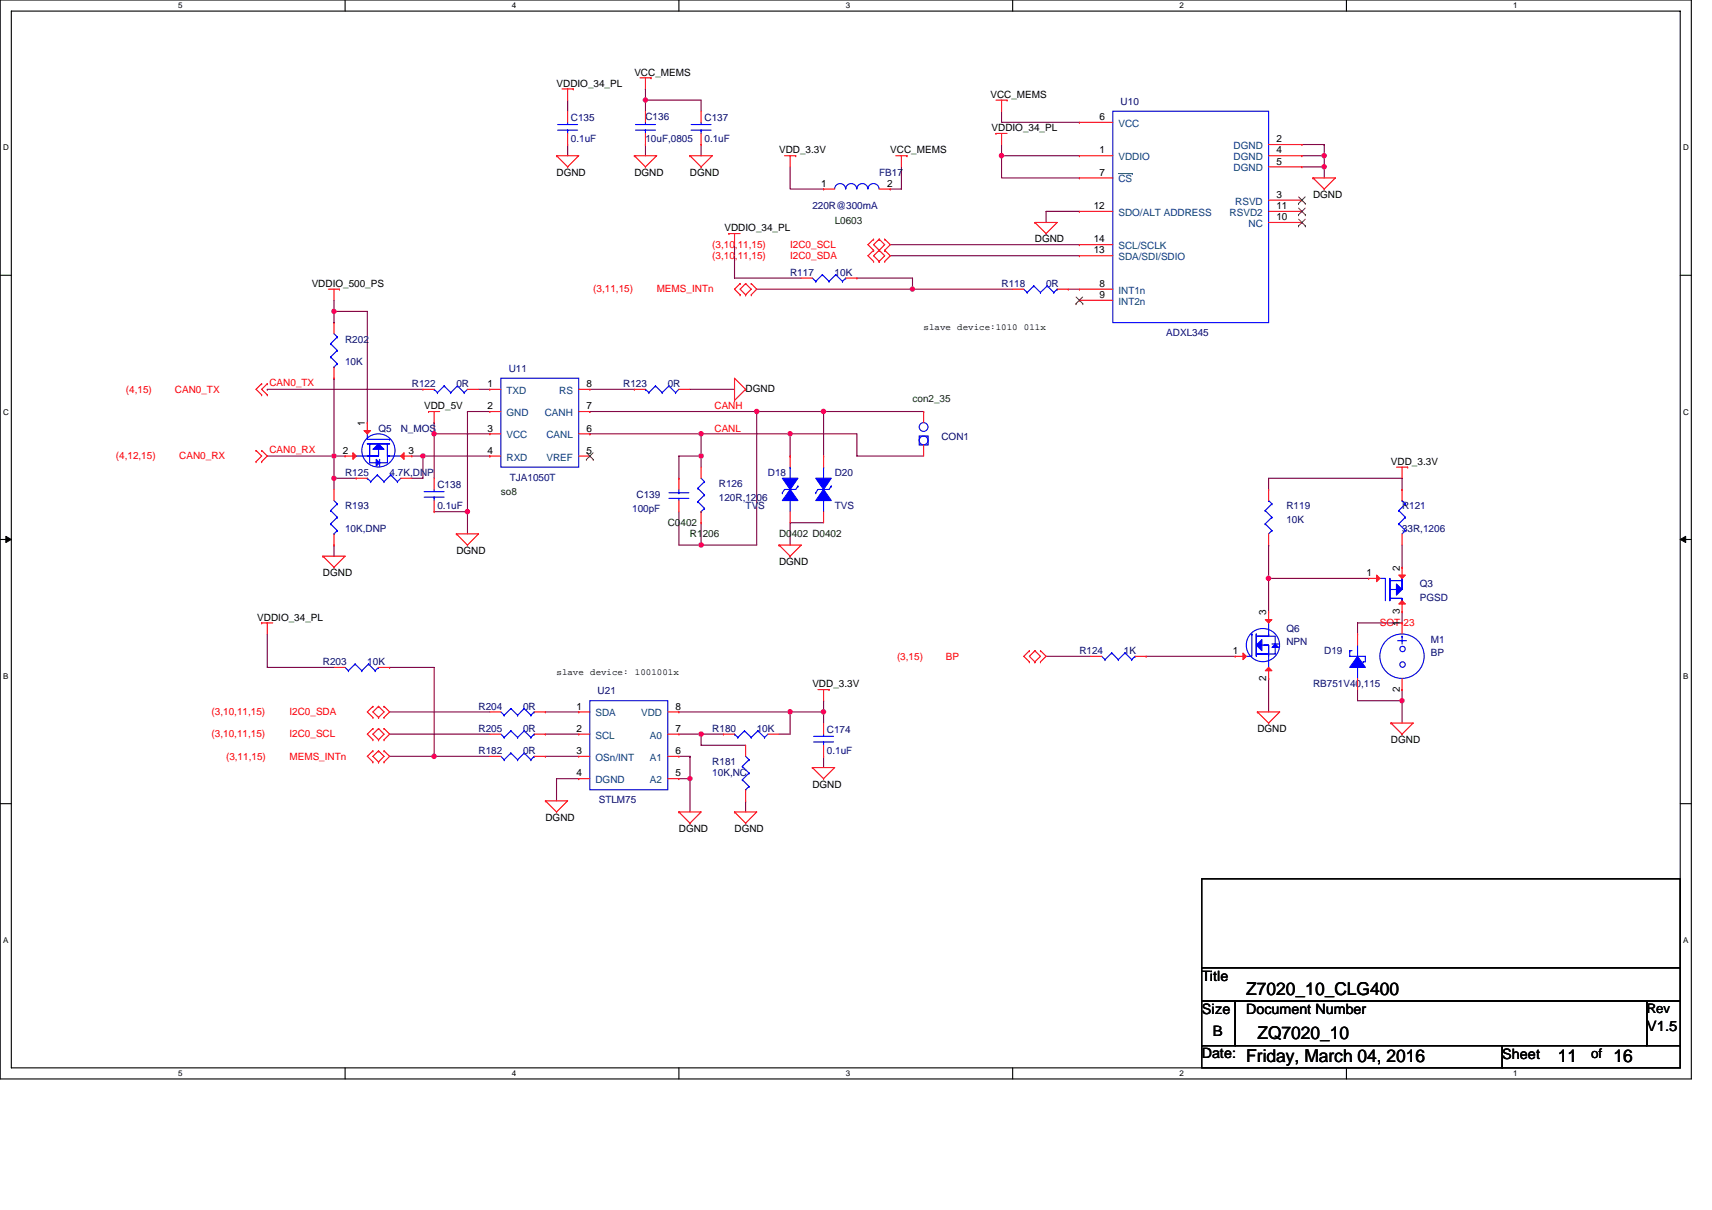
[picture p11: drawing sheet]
<svg xmlns="http://www.w3.org/2000/svg" width="297mm" height="210mm" viewBox="0 0 297 210" stroke-linecap="round" stroke-linejoin="round" font-family="sans-serif">
<path d="M0 0h293.5v187.2h-293.5zM2 1.9h289.5v183.4h-289.5z" fill="none" stroke="#000" stroke-width=".19"/>
<g fill="#fff">
<path d="M30.9 .2h.8v1.6h-.8z"/>
<path d="M30.9 185.5h.8v1.6h-.8z"/>
</g>
<path d="M59.9 0v1.9M59.9 185.3v1.9" fill="none" stroke="#000" stroke-width=".19"/>
<g fill="#fff">
<path d="M88.8 .2h.8v1.6h-.8z"/>
<path d="M88.8 185.5h.8v1.6h-.8z"/>
</g>
<path d="M117.8 0v1.9M117.8 185.3v1.9" fill="none" stroke="#000" stroke-width=".19"/>
<g fill="#fff">
<path d="M146.7 .2h.8v1.6h-.8z"/>
<path d="M146.7 185.5h.8v1.6h-.8z"/>
</g>
<path d="M175.7 0v1.9M175.7 185.3v1.9" fill="none" stroke="#000" stroke-width=".19"/>
<g fill="#fff">
<path d="M204.7 .2h.7v1.6h-.7z"/>
<path d="M204.7 185.5h.7v1.6h-.7z"/>
</g>
<path d="M233.6 0v1.9M233.6 185.3v1.9" fill="none" stroke="#000" stroke-width=".19"/>
<g fill="#fff">
<path d="M262.6 .2h.7v1.6h-.7z"/>
<path d="M262.6 185.5h.7v1.6h-.7z"/>
<path d="M.5 24.8h1v1.6h-1z"/>
<path d="M292 24.8h1v1.6h-1z"/>
<path d="M.5 70.7h1v1.5h-1z"/>
<path d="M292 70.7h1v1.5h-1z"/>
</g>
<path d="M0 47.8h2M291.5 47.8h2" fill="none" stroke="#000" stroke-width=".19"/>
<g fill="#fff">
<path d="M.5 116.5h.9v1.6h-.9z"/>
<path d="M292 116.5h.9v1.6h-.9z"/>
</g>
<path d="M0 93.6h2M291.5 93.6h2" fill="none" stroke="#000" stroke-width=".19"/>
<path d="M1 93.1l1 .5-1 .5zM291.5 93.6l1-.5v1z" fill="#000" stroke="#000" stroke-width=".17"/>
<g fill="#fff">
<path d="M.5 162.4h.9v1.5h-.9z"/>
<path d="M292 162.4h.9v1.5h-.9z"/>
</g>
<path d="M0 139.5h2M291.5 139.5h2M208.5 152.5h83v15.4h-83zM208.5 167.9h83v5.8h-83zM208.5 173.7h5.8v7.8h-5.8zM214.3 173.7h71.4v7.8h-71.4zM285.7 173.7h5.8v7.8h-5.8zM208.5 181.5h52.1v3.8h-52.1zM260.6 181.5h30.9v3.8h-30.9z" fill="none" stroke="#000" stroke-width=".19"/>
<g fill="none" stroke="#800040" stroke-width=".19">
<path d="M98.5 17.4v1.9M112 17.4h9.6v1.9M112 15.4h.1M112 17.4v1.9M112 15.4v2M173.8 19.3v1.9h13.5M98.5 25.1v1.9M112 25.1v1.9M121.6 25.1v1.9M137.1 29v3.8h5.8M156.4 29v3.8h-1.9M173.8 25.1v1.9"/>
<path d="M173.8 27h.1M173.8 27v3.9h13.5M173.8 27h13.5M187.3 36.7h-5.8v1.9M225.9 25.1h3.9M225.9 27h3.9M225.9 29h3.9M229.8 25.1h.1M229.8 27h.1M229.8 29v1.9M229.8 25.1v3.9M58 52.1v1.9"/>
<path d="M58 54h5.7v19.3M58 56h.1M58 54v2M127.4 42.5v5.8h11.6M131.3 50.2h27M148.7 48.3h9.6v1.9h17.4M154.5 44.4h32.8M154.5 42.5h32.8M158.3 50.2h.1M185.4 50.2h1.9M46.4 67.6h.1M46.4 79.1h11.6"/>
<path d="M46.4 67.6h27M58 79.1h.1M58 65.6h.1M58 79.1h1.9M58 65.6v17.4M71.5 79.1h1.9M75.3 73.3h.1M75.3 75.3h9.7M75.3 75.3v7.7M75.3 73.3v2M81.1 71.4h3.9M81.1 71.4h.1"/>
<path d="M81.1 71.4v17.4M83 67.6h2M85 79.1h-11.6v3.9h-1.9M85 79.1h.1M102.3 71.4h.1M102.3 75.3h.1M102.3 67.6h7.8M102.3 75.3h46.4v3.8h11.5M102.3 71.4h29M119.7 67.6h7.7M121.6 75.3h.1M121.6 79.1v2"/>
<path d="M121.6 79.1h-3.8v3.9M121.6 75.3v3.8M131.3 71.4v23.2h-9.7M131.3 71.4h11.6M137.1 75.3v3.8M137.1 75.3h.1M142.9 71.4v7.7M142.9 71.4h17.3M160.2 71.4h.1M58 83h3.8M58 83v1.9M58 94.6v1.9"/>
<path d="M75.3 88.8h5.8M81.1 88.8v3.8M117.8 88.8v5.8h3.8M121.6 90.7v3.9M121.6 94.6h.1M142.9 90.7h-5.8v3.9M220.1 84.9v-1.9h23.2v1.9M220.1 94.6h.1M220.1 94.6v5.8M243.3 94.6v3.8M46.4 110v5.8h11.6M67.6 115.8h7.7v15.5"/>
<path d="M181.5 113.9h7.7M198.9 113.9h15.4M220.1 100.4h17.4M220.1 100.4v5.8M220.1 117.8h.1M220.1 117.8v5.7M235.5 119.7v1.9h7.8M243.3 106.2v1.9h-7.8v1.9M243.3 119.7h.1M243.3 119.7v1.9M67.6 123.5h17.4M67.6 127.4h17.4"/>
<path d="M67.6 131.3h7.7M75.3 131.3h.1M75.3 131.3h9.7M94.6 131.3h5.8M94.6 123.5h5.8M94.6 127.4h5.8M100.4 135.1h-3.8v3.9M117.8 131.3h1.9M117.8 135.1h1.9M117.8 123.5h19.3M117.8 127.4h3.8M119.7 131.3h.1"/>
<path d="M119.7 135.1v5.8M119.7 131.3v3.8M121.6 127.4h.1M125.5 127.4h-3.9v1.9h7.8M129.4 139v1.9M137.1 123.5v3.9h-1.9M137.1 123.5h5.8M142.9 131.3v1.9M142.9 121.6h.1M142.9 123.5v2M142.9 123.5h.1M142.9 121.6v1.9"/>
<path d="M243.3 121.6v3.9"/>
</g>
<g fill="#f0f" stroke="#f0f" stroke-width=".19">
<circle cx="243.2" cy="121.6" r=".38"/>
<circle cx="220.1" cy="100.4" r=".38"/>
<circle cx="229.7" cy="27" r=".38"/>
<circle cx="229.7" cy="28.9" r=".38"/>
<circle cx="173.8" cy="27" r=".38"/>
<circle cx="112" cy="17.4" r=".38"/>
<circle cx="158.3" cy="50.2" r=".38"/>
<circle cx="142.9" cy="71.4" r=".38"/>
<circle cx="131.3" cy="71.4" r=".38"/>
<circle cx="121.6" cy="75.3" r=".38"/>
<circle cx="121.6" cy="79.1" r=".38"/>
<circle cx="75.3" cy="75.3" r=".38"/>
<circle cx="121.6" cy="94.6" r=".38"/>
<circle cx="81.1" cy="88.8" r=".38"/>
<circle cx="137.1" cy="75.3" r=".38"/>
<circle cx="119.7" cy="135.1" r=".38"/>
<circle cx="142.9" cy="123.5" r=".38"/>
<circle cx="137.1" cy="123.5" r=".38"/>
<circle cx="121.6" cy="127.4" r=".38"/>
<circle cx="75.3" cy="131.3" r=".38"/>
<circle cx="57.9" cy="83" r=".38"/>
<circle cx="73.4" cy="79.1" r=".38"/>
<circle cx="57.9" cy="79.1" r=".38"/>
<circle cx="57.9" cy="54" r=".38"/>
</g>
<g fill="none" stroke="#f00" stroke-width=".19">
<path d="M97.5 15.4h2M98.5 15.4v2M98.5 19.3v1.9M99.5 15.4h.1M111 13.5h2M112 13.5v1.9M112 19.3v1.9M113 13.5h.1M121.6 19.3v1.9M172.8 17.4h1.9M173.8 17.4v1.9M174.7 17.4h.1"/>
<path d="M96.6 27h3.8l-1.9 2M96.6 27h.1M96.6 27l1.9 2M98.5 29h.1M98.5 25.1h.1M98.5 23.2v1.9M110.1 27h3.8l-1.9 2M110.1 27h.1M110.1 27l1.9 2M112 29h.1M112 25.1h.1M112 23.2v1.9"/>
<path d="M119.7 27h3.9l-2 2M119.7 27h.1M119.7 27l1.9 2M121.6 29h.1M121.6 25.1h.1M121.6 23.2v1.9M136.1 27h2M137.1 27v2M138.1 27h.1M142.9 32.8h.1M142.9 32.8h1.9M152.5 32.8h2"/>
<path d="M154.5 32.8h.1M155.4 27h2M156.4 27v2M157.4 27h.1M172.8 23.2h.1M172.8 23.2h1.9M173.8 23.2v1.9M179.6 38.6h3.8l-1.9 1.9M179.6 38.6h.1M179.6 38.6l1.9 1.9M187.3 27h.1M187.3 21.2h.1"/>
<path d="M187.3 30.9h.1M187.3 36.7h.1M187.3 27h5.8M187.3 21.2h5.8M187.3 30.9h5.8M187.3 36.7h5.8M220.1 27h5.8M220.1 34.7h5.8M220.1 29h5.8M220.1 25.1h5.8M220.1 38.6h5.8M220.1 36.7h5.8"/>
<path d="M225.9 34.7h.1M225.9 27h.1M225.9 29h.1M225.9 25.1h.1M225.9 38.6h.1M225.9 36.7h.1M227.8 30.9h3.9l-1.9 1.9M227.8 30.9h.1M227.8 30.9l2 1.9M229.8 32.8h.1M57 50.2h1.9M58 50.2v1.9"/>
<path d="M58 56v1.9M58.9 50.2h.1M126.5 40.5h.1M126.5 40.5h1.9M127.4 40.5v2M128.4 49.2h.1M128.4 51.2h.1M128.4 49.2l-1 1 1 1M129.4 51.2h.1M129.4 49.2h.1M129.4 49.2l-1 1 1 1M129.4 49.2l.9 1-.9 1"/>
<path d="M130.3 49.2h.1M130.3 51.2h.1M130.3 49.2l1 1-1 1M139 48.3h1.9M146.7 48.3h2M148.7 48.3h.1M151.6 41.5h.1M151.6 43.4h.1M151.6 45.4h.1M151.6 41.5l-1 1 1 .9M151.6 43.4l-1 1 1 1M152.5 43.4h.1"/>
<path d="M152.5 41.5h.1M152.5 45.4h.1M152.5 41.5l-.9 1 1.9 1.9-1 1M152.5 41.5l1 1-1 .9M152.5 43.4l-.9 1 .9 1M153.5 41.5h.1M153.5 43.4h.1M153.5 45.4h.1M153.5 41.5l1 1-1 .9M153.5 43.4l1 1-1 1M175.7 50.2h1.9M181.5 40.5h.1"/>
<path d="M183.4 50.2h2M185.4 50.2h.1M187.3 50.2h.1M187.3 44.4h.1M187.3 42.5h.1M187.3 52.1h.1M187.3 50.2h5.8M187.3 44.4h5.8M187.3 42.5h5.8M187.3 52.1h5.8M44.4 78.2h.1M44.4 78.2l1 .9-1 1"/>
<path d="M45.4 78.2h.1M45.4 66.6h.1M45.4 68.5h.1M45.4 78.2l1 .9-1 1M45.4 66.6l-1 1 1 .9M46.4 66.6h.1M46.4 68.5h.1M46.4 66.6l-1 1 1 .9M58 65.6h.1M58 63.7v1.9M59.9 79.1h.1M59.9 79.1h1.9"/>
<path d="M63.7 73.3h.1M63.7 73.3v2M69.5 79.1h2M71.5 79.1h.1M73.4 67.6h.1M73.4 67.6h1.9M74.4 71.4h.1M74.4 71.4h1.9M75.3 71.4v1.9M81.1 67.6h1.9M85 79.1h.1M85 75.3h.1"/>
<path d="M85 71.4h.1M85 67.6h.1M85 71.4h1.9M85 67.6h1.9M85 75.3h1.9M85 79.1h1.9M100.4 71.4h1.9M100.4 67.6h1.9M100.4 75.3h1.9M100.4 79.1h1.9M102.3 67.6h.1M102.3 71.4h.1"/>
<path d="M102.3 75.3h.1M102.3 79.1h.1M110.1 67.6h.1M110.1 67.6h1.9M117.8 67.6h1.9M127.4 69.5h.1M129.4 67.6l-2-2v3.9M129.4 67.6h.1M129.4 67.6l-2 1.9M137.1 79.1h.1M137.1 79.1v2M142.9 79.1h.1"/>
<path d="M142.9 79.1v2M160.2 77.2v1.9M160.2 71.4h.1M160.2 71.4v1.9M44.4 80.1h.1M45.4 80.1h.1M56 96.5h3.9l-1.9 1.9M56 96.5h.1M56 96.5l2 1.9M58 98.4h.1M58 84.9v2M58 94.6h.1"/>
<path d="M58 92.6v2M61.8 83h.1M61.8 83h1.9M69.5 83h2M75.3 83v1.9M75.3 88.8h.1M75.3 86.9v1.9M79.2 92.6h3.8l-1.9 2M79.2 92.6h.1M79.2 92.6l1.9 2M81.1 94.6h.1M117.8 86.9v1.9"/>
<path d="M117.8 83h.1M117.8 83v1.9M121.6 81.1v1.9M121.6 90.7h.1M121.6 88.8v1.9M135.2 94.6h3.8l-1.9 1.9M135.2 94.6h.1M135.2 94.6l1.9 1.9M137.1 96.5h.1M137.1 88.8v1.9M142.9 88.8v1.9M220.1 92.6v2"/>
<path d="M220.1 84.9h.1M220.1 84.9v2M242.3 81.1h1.9M243.3 81.1v1.9M243.3 92.6v2M243.3 84.9h.1M243.3 98.4h.1M243.3 84.9v2M243.3 98.4v2M244.2 81.1h.1M45.4 108.1h.1M45.4 108.1h1.9"/>
<path d="M46.4 108.1v1.9M58 115.8h1.9M65.7 115.8h1.9M67.6 115.8h.1M141.9 119.7h1.9M142.9 119.7v1.9M143.8 119.7h.1M178.6 112.9h.1M178.6 114.9h.1M178.6 112.9l-1 1 1 1M179.6 114.9h.1M179.6 112.9h.1"/>
<path d="M179.6 112.9l-1 1 1 1M179.6 112.9l.9 1-.9 1M180.5 112.9h.1M180.5 114.9h.1M180.5 112.9l1 1-1 1M189.2 113.9h2M196.9 113.9h2M198.9 113.9h.1M214.3 113.9h.1M214.3 113.9h1.9M220.1 106.2h.1M220.1 117.8h.1"/>
<path d="M220.1 106.2v1.9M220.1 115.8v2M235.5 117.8v1.9M235.5 110h.1M235.5 110v2M237.5 100.4h.1M237.5 100.4h1.9M243.3 106.2h.1M243.3 119.7h.1M243.3 108.1h.1M243.3 104.2v2M243.3 108.1v1.9"/>
<path d="M243.3 117.8v1.9M64.7 126.4h.1M64.7 128.4h.1M64.7 122.6h.1M64.7 124.5h.1M64.7 130.3h.1M64.7 132.2h.1M64.7 126.4l-1 1 1 1M64.7 122.6l-1 .9 1 1M64.7 130.3l-1 1 1 .9M65.7 128.4h.1M65.7 126.4h.1"/>
<path d="M65.7 124.5h.1M65.7 122.6h.1M65.7 132.2h.1M65.7 130.3h.1M65.7 126.4l-1 1 1 1M65.7 126.4l.9 1-.9 1M65.7 122.6l-1 .9 1 1M65.7 122.6l.9 .9-.9 1M65.7 130.3l-1 1 1 .9M65.7 130.3l.9 1-.9 .9M66.6 126.4h.1M66.6 128.4h.1"/>
<path d="M66.6 122.6h.1M66.6 124.5h.1M66.6 130.3h.1M66.6 132.2h.1M66.6 130.3l1 1-1 .9M66.6 126.4l1 1-1 1M66.6 122.6l1 .9-1 1M85 127.4h1.9M85 123.5h1.9M85 131.3h1.9M92.7 127.4h1.9M92.7 123.5h1.9"/>
<path d="M92.7 131.3h1.9M94.6 139h3.9l-1.9 1.9M94.6 139h.1M94.6 127.4h.1M94.6 123.5h.1M94.6 131.3h.1M94.6 139l2 1.9M100.4 135.1h.1M100.4 131.3h.1M100.4 127.4h.1M100.4 123.5h.1M100.4 127.4h1.9"/>
<path d="M100.4 123.5h1.9M100.4 131.3h1.9M100.4 135.1h1.9M115.9 127.4h1.9M115.9 123.5h1.9M115.9 131.3h1.9M115.9 135.1h1.9M117.8 123.5h.1M117.8 127.4h.1M117.8 131.3h.1M117.8 135.1h.1M125.5 127.4h.1"/>
<path d="M125.5 127.4h1.9M129.4 129.3v2M129.4 139h.1M129.4 137.1v1.9M133.2 127.4h2M140.9 133.2h3.9l-1.9 1.9M140.9 133.2h.1M140.9 133.2l2 1.9M142.9 135.1h.1M142.9 125.5v1.9M142.9 131.3h.1M142.9 129.3v2"/>
<path d="M218.2 123.5h3.8l-1.9 2M218.2 123.5h.1M218.2 123.5l1.9 2M220.1 125.5h.1M241.3 125.5h3.9l-1.9 1.9M241.3 125.5h.1M241.3 125.5l2 1.9M243.3 127.4h.1M96.6 140.9h.1M117.8 140.9h3.8l-1.9 2M117.8 140.9h.1M117.8 140.9l1.9 2"/>
<path d="M119.7 142.9h.1M127.4 140.9h3.9l-1.9 2M127.4 140.9h.1M127.4 140.9l2 2M129.4 142.9h.1"/>
</g>
<g fill="none" stroke="#00f" stroke-width=".19">
<path d="M193.1 19.3h27v36.7h-27zM96.7 22.6h3.5M96.7 21.6h3.5M98.5 21.2v.4M98.5 22.6h.1M98.5 22.6v.6M110.3 22.6h3.4M110.3 21.6h3.4M112 21.2v.4M112 22.6h.1M112 22.6v.6M119.9 22.6h3.5"/>
<path d="M119.9 21.6h3.5M121.6 21.2v.4M121.6 22.6h.1M121.6 22.6v.6M144.8 32.8a.95 .95 0 0 1 1-.9 .95 .95 0 0 1 .9 .9 .96 .96 0 0 1 1-.9 .96 .96 0 0 1 1 .9M148.7 32.8a.95 .95 0 0 1 .9-.9 .95 .95 0 0 1 1 .9M150.6 32.8a.96 .96 0 0 1 1-.9 .96 .96 0 0 1 .9 .9M57.4 59.6h.1M57.4 59.6l1.1 1.2M58 57.9l.5 .6M58.5 58.5h.1M58.5 58.5l-1.1 1.1"/>
<path d="M140.9 48.3l.6 .5M141.5 48.8h.1M142.7 47.7h.1M142.7 47.7l-1.2 1.1M142.7 47.7l1.1 1.1M143.8 48.8h.1M145 47.7h.1M145 47.7l-1.2 1.1M145 47.7l1.2 1.1M146.2 48.8h.1M146.7 48.3h.1M146.7 48.3l-.5 .5"/>
<path d="M177.6 50.2l.6 .6M178.2 50.8h.1M179.4 49.6h.1M179.4 49.6l-1.2 1.2M179.4 49.6l1.1 1.2M180.5 50.8h.1M181.7 49.6h.1M181.7 49.6l-1.2 1.2M181.7 49.6l1.1 1.2M182.8 50.8h.1M183.4 50.2h.1M183.4 50.2l-.6 .6"/>
<path d="M57.4 62h.1M57.4 62l1.1 1.1M58 63.7h.1M58.5 60.8h.1M58.5 63.1h.1M58.5 60.8l-1.1 1.2M58.5 63.1l-.5 .6M63.7 77h3.9M63.7 75.3v.9h3.9M64.1 77.2v1.8M64.1 77v3.3h1.2M65.7 78.4v.7h-2"/>
<path d="M65.7 78v1.1h-3.9M65.9 79.7v1.2M67.2 77.2v1.9h.4M67.2 77v2.1h2.3M67.2 79.1v1.2h-1.3M67.6 76.2h.1M75.3 67.6h.1M75.3 67.6l.6 .5M75.9 68.1h.1M77.1 67h.1M77.1 67l1.1 1.1M77.1 67l-1.2 1.1"/>
<path d="M78.2 68.1h.1M79.4 67h.1M79.4 67l1.1 1.1M79.4 67l-1.2 1.1M80.5 68.1h.1M81.1 67.6l-.6 .5M86.9 65.6h13.5v15.5h-13.5zM112 67.6h.1M112 67.6l.6 .5M112.6 68.1h.1M113.7 67h.1M113.7 67l1.2 1.1"/>
<path d="M113.7 67l-1.1 1.1M114.9 68.1h.1M116.1 67h.1M116.1 67l1.1 1.1M116.1 67l-1.2 1.1M117.2 68.1h.1M117.8 67.6l-.6 .5M159.5 75.7h1.5v1.5h-1.5zM57.4 88.6h.1M57.4 90.9h.1M57.4 88.6l1.1 1.2M57.4 90.9l1.1 1.2"/>
<path d="M58 92.6h.1M58 86.9l.5 .5M58.5 87.4h.1M58.5 89.8h.1M58.5 92.1h.1M58.5 87.4l-1.1 1.2M58.5 89.8l-1.1 1.1M58.5 92.1l-.5 .5M63.7 83h.1M63.7 83l.6 .6M64.3 83.6h.1M65.5 82.4h.1"/>
<path d="M65.5 82.4l1.1 1.2M65.5 82.4l-1.2 1.2M66.6 83.6h.1M67.8 82.4h.1M67.8 82.4l1.2 1.2M67.8 82.4l-1.2 1.2M69 83.6h.1M69.5 83l-.5 .6M73.6 86.3h3.5M73.6 85.3h3.5M75.3 84.9v.4M75.3 86.3h.1"/>
<path d="M75.3 86.3v.6M116.1 85.5h3.4M116.1 86.5h3.4M117.8 86.5v.4M117.8 85.5h.1M117.8 84.9v.6M121.1 84.7h.1M121.1 87.1h.1M121.1 84.7l1.1 1.2M121.1 87.1l1.1 1.1M121.6 88.8h.1M121.6 83l.6 .6"/>
<path d="M122.2 83.6h.1M122.2 85.9h.1M122.2 88.2h.1M122.2 83.6l-1.1 1.1M122.2 85.9l-1.1 1.2M122.2 88.2l-.6 .6M135.7 85.5h.1M137.1 86.9v1.9M137.1 81.1h.1M137.1 81.1v1.9M138.4 84.3l-.3 .6h-2l-.4 .6M138.4 84.3h.1"/>
<path d="M141.5 85.5h.1M142.9 86.9v1.9M142.9 81.1h.1M142.9 81.1v1.9M144.2 84.3l-.4 .6h-1.9l-.4 .6M144.2 84.3h.1M219.5 90.9h.1M219.5 88.6h.1M219.5 90.9l1.2 1.2M219.5 88.6l1.2 1.2M220.1 86.9h.1M220.1 86.9l.6 .5"/>
<path d="M220.7 92.1h.1M220.7 89.8h.1M220.7 87.4h.1M220.7 92.1l-.6 .5M220.7 89.8l-1.2 1.1M220.7 87.4l-1.2 1.2M242.7 90.9h.1M242.7 88.6h.1M242.7 90.9l1.1 1.2M242.7 88.6l1.1 1.2M243.3 86.9h.1M243.3 86.9l.5 .5"/>
<path d="M243.8 92.1h.1M243.8 89.8h.1M243.8 87.4h.1M243.8 92.1l-.5 .5M243.8 89.8l-1.1 1.1M243.8 87.4l-1.1 1.2M59.9 115.8l.5 .6M60.4 116.4h.1M61.6 115.2h.1M61.6 115.2l-1.2 1.2M61.6 115.2l1.2 1.2M62.8 116.4h.1"/>
<path d="M63.9 115.2h.1M63.9 115.2l-1.1 1.2M63.9 115.2l1.2 1.2M65.1 116.4h.1M65.7 115.8h.1M65.7 115.8l-.6 .6M191.2 113.9l.5 .6M191.7 114.5h.1M192.9 113.3h.1M192.9 113.3l-1.2 1.2M192.9 113.3l1.1 1.2M194 114.5h.1"/>
<path d="M195.2 113.3h.1M195.2 113.3l-1.2 1.2M195.2 113.3l1.2 1.2M196.4 114.5h.1M196.9 113.9h.1M196.9 113.9l-.5 .6M217.2 110v3.9h-1M217.2 110h.1M218 110v3.9M218.2 113.5h1.7M218.9 112h1.2v3.8M219.3 112h.8v1.9"/>
<path d="M220.1 110v.4h-1.9M220.1 108.1v2.3h-2.1M220.1 110.4h1.2v1.4M220.7 111.8h1.1M221.3 112.4v1.1h-3.3M234.2 112.9v1h2.7v1h-.4M234.2 112.9h.1M234.2 112.9h.4M235.5 115.8v2M235.5 112v1.9M236.5 114.9h.1M239.4 100.4h1v3.8"/>
<path d="M241.1 100.4v3.8M241.1 103.8h2.2v.4v-.4h-2M241.1 100.8h2.2M241.1 102.3h.1M241.1 102.3h1.2M241.3 100.8h1.8M242.5 111.2h1.5M243.3 100.4v1.9M243.3 110.4h.1M243.3 110.4v1.4M86.9 127.4l.6 .6M86.9 123.5l.6 .6"/>
<path d="M86.9 131.3l.6 .5M87.5 128h.1M87.5 124.1h.1M87.5 131.8h.1M88.6 126.8h.1M88.6 123h.1M88.6 130.7h.1M88.6 126.8l-1.1 1.2M88.6 126.8l1.2 1.2M88.6 123l-1.1 1.1M88.6 123l1.2 1.1M88.6 130.7l-1.1 1.1"/>
<path d="M88.6 130.7l1.2 1.1M89.8 128h.1M89.8 124.1h.1M89.8 131.8h.1M90.9 126.8h.1M90.9 123h.1M90.9 130.7h.1M90.9 126.8l-1.1 1.2M90.9 126.8l1.2 1.2M90.9 123l-1.1 1.1M90.9 123l1.2 1.1M90.9 130.7l-1.1 1.1"/>
<path d="M90.9 130.7l1.2 1.1M92.1 128h.1M92.1 124.1h.1M92.1 131.8h.1M92.7 127.4h.1M92.7 123.5h.1M92.7 131.3h.1M92.7 127.4l-.6 .6M92.7 123.5l-.6 .6M92.7 131.3l-.6 .5M102.3 121.6h13.6v15.5h-13.6zM127.4 127.4h.1"/>
<path d="M127.4 127.4l.6 .6M128 128h.1M128.8 133h.1M128.8 135.3h.1M128.8 133l1.2 1.2M128.8 135.3l1.2 1.2M129.2 126.8h.1M129.2 126.8l1.1 1.2M129.2 126.8l-1.2 1.2M129.4 137.1h.1M129.4 131.3l.6 .5M130 131.8h.1"/>
<path d="M130 134.2h.1M130 136.5h.1M130 131.8l-1.2 1.2M130 134.2l-1.2 1.1M130 136.5l-.6 .6M130.3 128h.1M131.5 126.8h.1M131.5 126.8l1.1 1.2M131.5 126.8l-1.2 1.2M132.6 128h.1M133.2 127.4l-.6 .6M141.2 128.8h3.4"/>
<path d="M141.2 127.8h3.4M142.9 127.4v.4M142.9 128.8h.1M142.9 128.8v.5"/>
<circle cx="65.7" cy="78.2" r="2.88"/>
<circle cx="160.3" cy="74.1" r=".76"/>
<circle cx="160.3" cy="76.4" r=".76"/>
<circle cx="219.1" cy="111.9" r="2.89"/>
<circle cx="243.2" cy="113.9" r="3.8"/>
<circle cx="243.3" cy="115.3" r=".47"/>
<circle cx="243.3" cy="112.6" r=".47"/>
</g>
<g fill="#00f" stroke="#00f" stroke-width=".19">
<path d="M142.9 84.9l1.3 2h-2.7z" fill-rule="evenodd"/>
<path d="M141.5 83h2.7l-1.3 1.9z" fill-rule="evenodd"/>
<path d="M242.3 101.3l1 1-1 1z" fill-rule="evenodd"/>
<path d="M235.5 113.9l1.4 1.9h-2.7z" fill-rule="evenodd"/>
<path d="M64.7 78l1-1 .9 1z" fill-rule="evenodd"/>
<path d="M65.3 79.7l.6 .6-.6 .6z" fill-rule="evenodd"/>
<path d="M137.1 84.9l1.3 2h-2.7z" fill-rule="evenodd"/>
<path d="M135.7 83h2.7l-1.3 1.9z" fill-rule="evenodd"/>
<path d="M218 112l.9-1v1.9z" fill-rule="evenodd"/>
<path d="M221.3 111.8l.5 .6h-1.1z" fill-rule="evenodd"/>
</g>
<g fill="#f00" stroke="#f00" stroke-width=".19">
<path d="M238.8 99.8l.6 .6-.6 .5z"/>
<path d="M243.3 104.2l.5 .6h-1.1z"/>
<path d="M242.7 99.8h1.1l-.5 .6z"/>
<path d="M63.2 74.7h1.1l-.6 .6z"/>
<path d="M69.5 79.1l.6-.5v1.1z"/>
<path d="M61.2 78.6l.6 .5-.6 .6z"/>
<path d="M215.7 113.3l.5 .6-.5 .6z"/>
<path d="M219.5 107.5h1.2l-.6 .6z"/>
<path d="M219.5 116.4l.6-.6 .6 .6z"/>
</g>
<g fill="none" stroke="#804000" stroke-width=".17">
<path d="M225.3 35.3h.1M225.3 39.2h.1M225.3 37.3h.1M225.3 34.2l1.2 1.1M225.3 38l1.2 1.2M225.3 36.1l1.2 1.2M226.5 34.2l-1.2 1.1M226.5 38l-1.2 1.2M226.5 36.1l-1.2 1.2M226.5 35.3h.1M226.5 39.2h.1M226.5 37.3h.1"/>
<path d="M186.7 52.7h.1M186.7 51.5l1.2 1.2M187.9 51.5l-1.2 1.2M187.9 52.7h.1M101.7 79.7h.1M101.8 78.6l1.1 1.1M102.9 78.6l-1.2 1.1M102.9 79.7h.1"/>
</g>
<path d="M194.1 30.1h2.4M196.5 30.1h.1" fill="none" stroke="#004080" stroke-width=".17"/>
<g font-size="3.1">
<text x="216.2" y="172.6">Z7020_10_CLG400</text>
<text x="216.2" y="184.2">Friday, March 04, 2016</text>
<text x="218.2" y="180.3">ZQ7020_10</text>
<text x="270.3" y="184.2">11</text>
<text x="279.9" y="184.2">16</text>
</g>
<g font-size="2.5">
<text x="208.5" y="170.2">Title</text>
<text x="208.5" y="176">Size</text>
<text x="210.5" y="179.8">B</text>
<text x="216.2" y="176">Document Number</text>
<text x="285.7" y="178.9">V1.5</text>
<text x="208.5" y="183.7">Date:</text>
<text x="260.6" y="183.7">Sheet</text>
</g>
<g font-size="2.3">
<text x="285.7" y="175.8">Rev</text>
<text x="276.1" y="183.5">of</text>
</g>
<g font-size="1.7">
<text x="96.6" y="15">VDDIO_34_PL</text>
<text x="110.1" y="13.1">VCC_MEMS</text>
<text x="171.8" y="17">VCC_MEMS</text>
<text x="172" y="22.8">VDDIO_34_PL</text>
<text x="190.8" y="20.8">6</text>
<text x="135.2" y="26.6">VDD_3.3V</text>
<text x="154.5" y="26.6">VCC_MEMS</text>
<text x="190.8" y="26.6">1</text>
<text x="221.5" y="26.6">4</text>
<text x="221.5" y="28.6">5</text>
<text x="221.5" y="24.7">2</text>
<text x="96.6" y="30.5">DGND</text>
<text x="110.1" y="30.5">DGND</text>
<text x="119.7" y="30.5">DGND</text>
<text x="142.5" y="32.4">1</text>
<text x="153.9" y="32.4">2</text>
<text x="190.8" y="30.5">7</text>
<text x="221.5" y="34.3">3</text>
<text x="227.8" y="34.4">DGND</text>
<text x="125.7" y="40.2">VDDIO_34_PL</text>
<text x="189.8" y="36.3">12</text>
<text x="221.5" y="36.3">11</text>
<text x="221.5" y="38.2">10</text>
<text x="179.6" y="42.1">DGND</text>
<text x="189.8" y="44">13</text>
<text x="189.8" y="42.1">14</text>
<text x="54.1" y="49.8">VDDIO_500_PS</text>
<text x="190.8" y="49.8">8</text>
<text x="190.8" y="51.7">9</text>
<text x="73.6" y="71">VDD_5V</text>
<text x="84.6" y="71">2</text>
<text x="84.6" y="67.2">1</text>
<text x="101.8" y="67.2">8</text>
<text x="101.8" y="71">7</text>
<text x="129.4" y="67.9">DGND</text>
<text x="63.3" y="73.9" transform="rotate(-90 63.3 73.9)">1</text>
<text x="84.6" y="74.9">3</text>
<text x="101.8" y="74.9">6</text>
<text x="59.5" y="78.7">2</text>
<text x="70.9" y="78.7">3</text>
<text x="84.6" y="78.7">4</text>
<text x="101.8" y="78.7">5</text>
<text x="241.3" y="80.7">VDD_3.3V</text>
<text x="56" y="100">DGND</text>
<text x="79.2" y="96.1">DGND</text>
<text x="135.2" y="98.1">DGND</text>
<text x="237.1" y="100">1</text>
<text x="242.9" y="99" transform="rotate(-90 242.9 99)">2</text>
<text x="44.6" y="107.7">VDDIO_34_PL</text>
<text x="219.7" y="106.7" transform="rotate(-90 219.7 106.7)">3</text>
<text x="242.9" y="106.6" transform="rotate(-90 242.9 106.6)">3</text>
<text x="213.9" y="113.5">1</text>
<text x="242.9" y="108.7" transform="rotate(-90 242.9 108.7)">1</text>
<text x="140.9" y="119.3">VDD_3.3V</text>
<text x="219.7" y="118.1" transform="rotate(-90 219.7 118.1)">2</text>
<text x="100" y="123.1">1</text>
<text x="117.2" y="123.1">8</text>
<text x="242.9" y="120.1" transform="rotate(-90 242.9 120.1)">2</text>
<text x="100" y="130.9">3</text>
<text x="100" y="127">2</text>
<text x="117.2" y="127">7</text>
<text x="117.2" y="130.9">6</text>
<text x="218.2" y="127">DGND</text>
<text x="241.3" y="128.9">DGND</text>
<text x="100" y="134.7">4</text>
<text x="117.2" y="134.7">5</text>
<text x="140.9" y="136.7">DGND</text>
<text x="94.6" y="142.5">DGND</text>
<text x="117.8" y="144.4">DGND</text>
<text x="127.4" y="144.4">DGND</text>
</g>
<g font-size="1.7" fill="#000080">
<text x="99.1" y="21">C135</text>
<text x="112" y="20.8">C136</text>
<text x="122.2" y="21">C137</text>
<text x="194.4" y="18.1">U10</text>
<text x="99.1" y="24.7">0.1uF</text>
<text x="112" y="24.7">10uF,0805</text>
<text x="122.2" y="24.7">0.1uF</text>
<text x="152.5" y="30.5">FB17</text>
<text x="140.9" y="36.3">220R@300mA</text>
<text x="137.1" y="47.9">R117</text>
<text x="144.8" y="47.9">10K</text>
<text x="173.8" y="49.8">R118</text>
<text x="181.5" y="49.8">0R</text>
<text x="59.9" y="59.5">R202</text>
<text x="202.4" y="58.3">ADXL345</text>
<text x="59.9" y="63.3">10K</text>
<text x="88.3" y="64.5">U11</text>
<text x="71.5" y="67.2">R122</text>
<text x="79.2" y="67.2">0R</text>
<text x="108.1" y="67.2">R123</text>
<text x="115.9" y="67.2">0R</text>
<text x="65.7" y="74.9">Q5</text>
<text x="69.5" y="74.9">N_MOS</text>
<text x="163.3" y="76.4">CON1</text>
<text x="59.9" y="82.6">R125</text>
<text x="67.6" y="82.6">4.7K,DNP</text>
<text x="88.5" y="83.4">TJA1050T</text>
<text x="133.2" y="82.6">D18</text>
<text x="144.8" y="82.6">D20</text>
<text x="59.9" y="88.4">R193</text>
<text x="75.9" y="84.8">C138</text>
<text x="75.9" y="88.4">0.1uF</text>
<text x="109.7" y="88.8">100pF</text>
<text x="110.4" y="86.5">C139</text>
<text x="124.7" y="84.5">R126</text>
<text x="124.7" y="86.9">120R,1206</text>
<text x="129.4" y="88.4">TVS</text>
<text x="144.8" y="88.4">TVS</text>
<text x="223.2" y="88.4">R119</text>
<text x="243.3" y="88.4">R121</text>
<text x="59.9" y="92.3">10K,DNP</text>
<text x="223.2" y="90.7">10K</text>
<text x="243.3" y="92.3">33R,1206</text>
<text x="246.4" y="101.9">Q3</text>
<text x="246.4" y="104.2">PGSD</text>
<text x="187.3" y="113.5">R124</text>
<text x="195" y="113.5">1K</text>
<text x="223.2" y="109.6">Q6</text>
<text x="223.2" y="112">NPN</text>
<text x="229.8" y="113.5">D19</text>
<text x="248.3" y="111.6">M1</text>
<text x="248.3" y="113.9">BP</text>
<text x="56" y="115.4">R203</text>
<text x="63.7" y="115.4">10K</text>
<text x="227.8" y="119.3">RB751V40,115</text>
<text x="83" y="123.1">R204</text>
<text x="90.8" y="123.1">0R</text>
<text x="103.7" y="120.5">U21</text>
<text x="83" y="127">R205</text>
<text x="83" y="130.9">R182</text>
<text x="90.8" y="127">0R</text>
<text x="90.8" y="130.9">0R</text>
<text x="123.6" y="127">R180</text>
<text x="131.3" y="127">10K</text>
<text x="143.5" y="127.2">C174</text>
<text x="143.5" y="130.9">0.1uF</text>
<text x="123.6" y="132.8">R181</text>
<text x="123.6" y="134.7">10K,NC</text>
<text x="103.9" y="139.4">STLM75</text>
</g>
<g font-size="1.7" fill="#004080">
<text x="194.1" y="22">VCC</text>
<text x="194.1" y="27.8">VDDIO</text>
<text x="214" y="27.8">DGND</text>
<text x="214" y="29.7">DGND</text>
<text x="214" y="25.9">DGND</text>
<text x="194.1" y="31.7">CS</text>
<text x="214.3" y="35.5">RSVD</text>
<text x="194.1" y="37.5">SDO/ALT ADDRESS</text>
<text x="213.3" y="37.5">RSVD2</text>
<text x="216.6" y="39.4">NC</text>
<text x="194.1" y="45.2">SDA/SDI/SDIO</text>
<text x="194.1" y="43.2">SCL/SCLK</text>
<text x="194.1" y="51">INT1n</text>
<text x="194.1" y="52.9">INT2n</text>
<text x="87.9" y="68.3">TXD</text>
<text x="97" y="68.3">RS</text>
<text x="87.9" y="76.1">VCC</text>
<text x="87.9" y="72.2">GND</text>
<text x="94.5" y="72.2">CANH</text>
<text x="94.8" y="76.1">CANL</text>
<text x="87.9" y="79.9">RXD</text>
<text x="94.8" y="79.9">VREF</text>
<text x="103.3" y="124.3">SDA</text>
<text x="111.2" y="124.3">VDD</text>
<text x="103.3" y="128.2">SCL</text>
<text x="112.8" y="128.2">A0</text>
<text x="103.3" y="135.9">DGND</text>
<text x="103.3" y="132">OSn/INT</text>
<text x="112.8" y="132">A1</text>
<text x="112.8" y="135.9">A2</text>
</g>
<g font-size="1.7" fill="#004000">
<text x="144.8" y="38.8">L0603</text>
<text x="158.3" y="69.7">con2_35</text>
<text x="86.9" y="85.9">so8</text>
<text x="115.9" y="91.3">C0402</text>
<text x="119.7" y="93.2">R1206</text>
<text x="135.2" y="93.2">D0402 D0402</text>
</g>
<g font-size="1.7" fill="#f00">
<text x="123.6" y="43.1">(3,10,11,15)</text>
<text x="123.6" y="45">(3,10,11,15)</text>
<text x="137.1" y="43.1">I2C0_SCL</text>
<text x="137.1" y="45">I2C0_SDA</text>
<text x="102.9" y="50.8">(3,11,15)</text>
<text x="113.9" y="50.8">MEMS_INTn</text>
<text x="21.8" y="68.1">(4,15)</text>
<text x="30.3" y="68.1">CAN0_TX</text>
<text x="46.8" y="67">CAN0_TX</text>
<text x="124" y="71">CANH</text>
<text x="124" y="74.9">CANL</text>
<text x="20.1" y="79.7">(4,12,15)</text>
<text x="31.1" y="79.7">CAN0_RX</text>
<text x="46.8" y="78.5">CAN0_RX</text>
<text x="239.4" y="108.7">SOT-23</text>
<text x="155.6" y="114.5">(3,15)</text>
<text x="164.1" y="114.5">BP</text>
<text x="36.7" y="124.1">(3,10,11,15)</text>
<text x="50.2" y="124.1">I2C0_SDA</text>
<text x="36.7" y="128">(3,10,11,15)</text>
<text x="39.2" y="131.8">(3,11,15)</text>
<text x="50.2" y="128">I2C0_SCL</text>
<text x="50.2" y="131.8">MEMS_INTn</text>
</g>
<g font-size="1.6">
<text x="160.2" y="57.2">slave device:1010 011x</text>
<text x="96.6" y="117.1">slave device: 1001001x</text>
</g>
<g font-size="1.4">
<text x="30.9" y="1.5">5</text>
<text x="88.8" y="1.5">4</text>
<text x="146.7" y="1.5">3</text>
<text x="204.7" y="1.5">2</text>
<text x="262.6" y="1.5">1</text>
<text x=".5" y="26.1">D</text>
<text x="292" y="26.1">D</text>
<text x=".5" y="71.9">C</text>
<text x="292" y="71.9">C</text>
<text x=".5" y="117.8">B</text>
<text x="292" y="117.8">B</text>
<text x=".5" y="163.6">A</text>
<text x="292" y="163.6">A</text>
<text x="30.9" y="186.8">5</text>
<text x="88.8" y="186.8">4</text>
<text x="146.7" y="186.8">3</text>
<text x="204.7" y="186.8">2</text>
<text x="262.6" y="186.8">1</text>
</g>
</svg>
